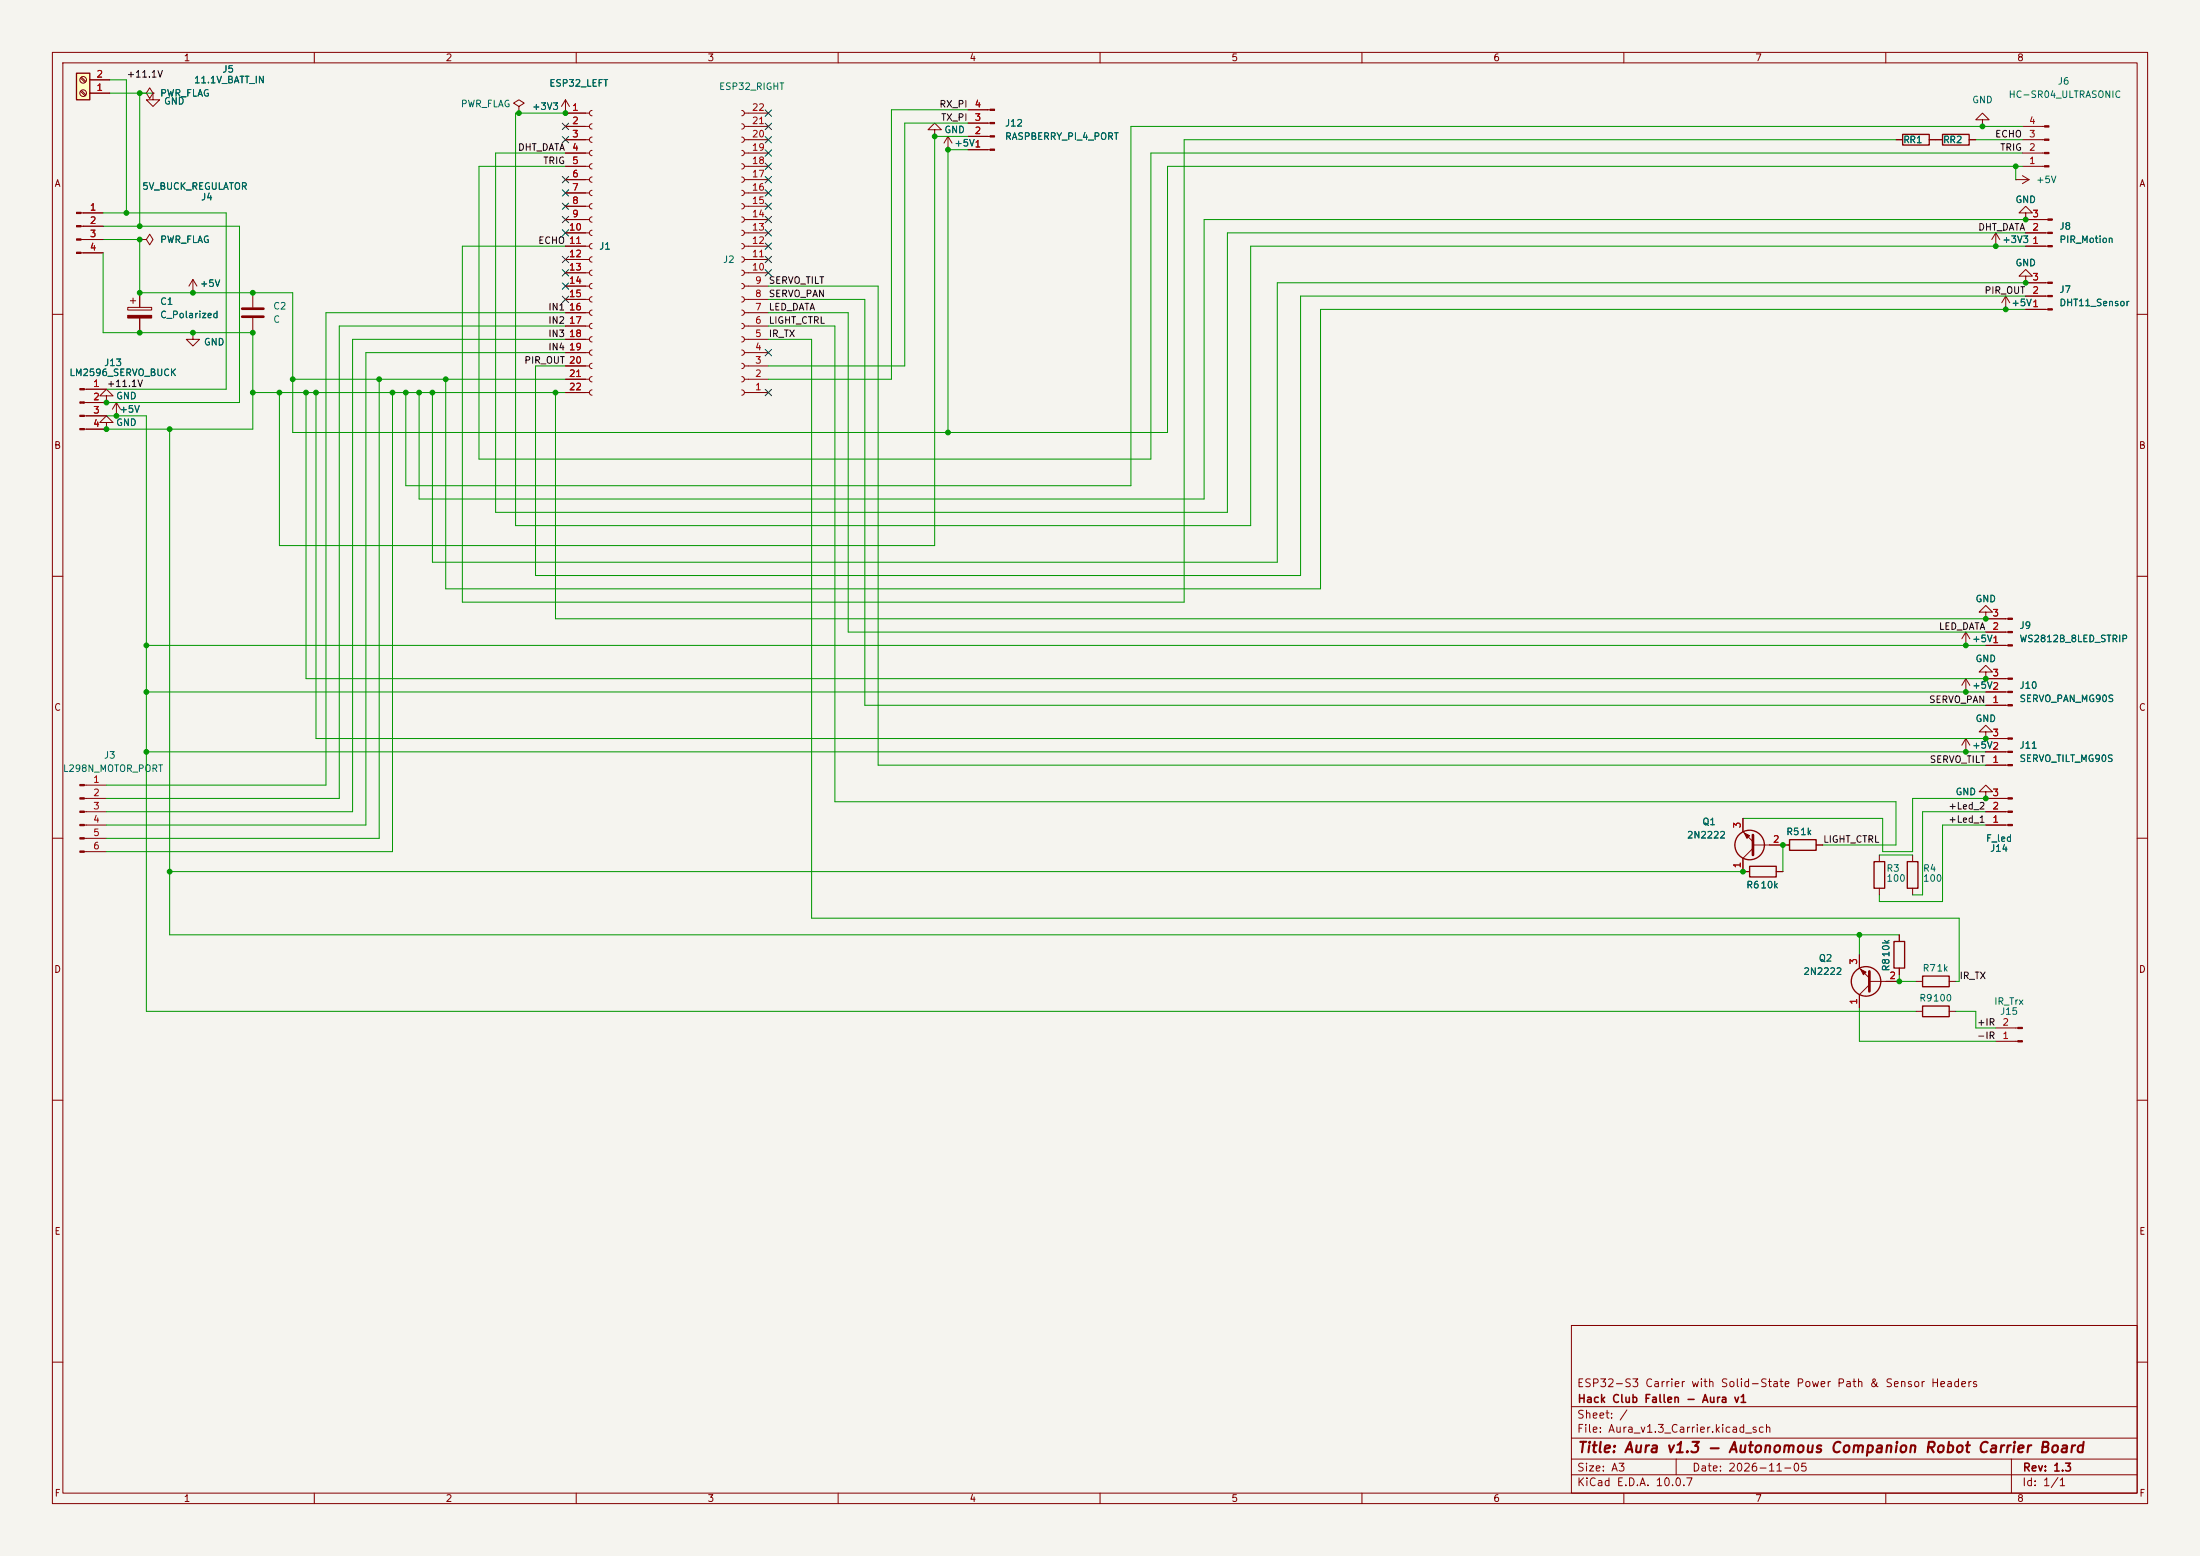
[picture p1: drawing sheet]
<svg xmlns="http://www.w3.org/2000/svg" width="420mm" height="297mm" viewBox="0 0 420 297" stroke-linecap="round" stroke-linejoin="round" font-family="sans-serif">
<path d="M0 0h420v297h-420z" fill="#f5f4ef" stroke="#f5f4ef" stroke-width=".19"/>
<g fill="none" stroke="#840000" stroke-width=".19">
<path d="M10 10h400v277h-400zM12 12h396v273h-396zM26.7 17.8h1.2l.7-1 .6 1-.6 1-.7-1M26.7 17.8h.1M29.2 17.8v1.3h1.3l-1.3 1.2-1.3-1.2h1.3M29.2 17.8h.1M60 10v2M107.9 19.1l-.7 1.2M107.9 19.1l.8 1.2M107.9 19.1v2.5M110 10v2M160 10v2"/>
<path d="M210 10v2M260 10v2M310 10v2M360 10v2M99.1 20.3l1-.6-1-.6-1.1 .6 1.1 .6v1.3M99.1 21.6h.1M107.9 21.6h.1M107.9 31.8h4.6M107.9 29.2h4.6M107.9 26.7h4.6M107.9 24.1h4.6M107.9 34.3h4.6"/>
<path d="M107.9 39.4h4.6M107.9 36.8h4.6M107.9 21.6h4.6M113 21.1l-.3 .1-.2 .4 .2 .3 .3 .2M113 23.6l-.3 .2-.2 .3 .2 .4 .3 .1M113 26.2l-.3 .1-.2 .4 .2 .3 .3 .2M113 28.7l-.3 .2-.2 .3 .2 .4 .3 .1M113 31.2l-.3 .2-.2 .4 .2 .3 .3 .2M113 33.8l-.3 .1-.2 .4 .2 .3 .3 .2M113 36.3l-.3 .2-.2 .3 .2 .4 .3 .1M113 38.9l-.3 .1-.2 .4 .2 .3 .3 .2M141.6 38.9l.4 .1 .1 .4-.1 .3-.4 .2"/>
<path d="M141.6 36.3l.4 .2 .1 .3-.1 .4-.4 .1M141.6 33.8l.4 .1 .1 .4-.1 .3-.4 .2M141.6 31.2l.4 .2 .1 .3-.1 .4-.4 .2M141.6 28.7l.4 .1 .1 .4-.1 .4-.4 .1M141.6 26.2l.4 .1 .1 .4-.1 .3-.4 .2M141.6 23.6l.4 .2 .1 .3-.1 .4-.4 .1M141.6 21.1l.4 .1 .1 .4-.1 .3-.4 .2M142.1 31.8h4.6M142.1 29.2h4.6M142.1 26.7h4.6M142.1 24.1h4.6M142.1 34.3h4.6"/>
<path d="M142.1 39.4h4.6M142.1 36.8h4.6M142.1 21.6h4.6M178.4 24.8h1.3l-1.3-1.3-1.2 1.3h1.2v1.2M178.4 26h.1M181 28.6h.1M181 26l-.8 1.3M181 26l.7 1.3M181 26v2.6M184.8 28.6h4.2M184.8 26h4.2M184.8 23.5h4.2"/>
<path d="M184.8 21h4.2M361.9 26.7h1.3M368.3 26.7h2.5M375.9 26.7h1.3M378.5 22.9h1.2l-1.2-1.3-1.3 1.3h1.3v1.2M378.5 24.1h.1M384.8 34.3h.1M384.8 34.3h2.5M386.1 31.8h4.2M386.1 29.2h4.2M386.1 26.7h4.2M386.1 24.1h4.2"/>
<path d="M386.1 33.5l1.2 .8M387.3 34.3l-1.2 .8M15.5 40.6h4.2M15.5 43.2h4.2M15.5 45.7h4.2M15.5 48.3h4.2M24.4 58.7h4.6v.5h-4.6zM24.9 57.4h1M25.4 56.9v1M26.7 45.7h1.2l.7-1 .6 1-.6 1-.7-1M26.7 45.7h.1M26.7 55.9v2.8"/>
<path d="M36.8 55.9h.1M36.8 53.3l-.7 1.3M36.8 53.3l.8 1.3M36.8 53.3v2.6M48.3 55.9v2.8M107.9 47h4.6M107.9 44.5h4.6M107.9 41.9h4.6M107.9 59.7h4.6M107.9 57.2h4.6M107.9 54.6h4.6M107.9 52.1h4.6"/>
<path d="M107.9 49.5h4.6M113 41.4l-.3 .2-.2 .3 .2 .4 .3 .1M113 43.9l-.3 .2-.2 .4 .2 .3 .3 .2M113 46.5l-.3 .1-.2 .4 .2 .3 .3 .2M113 49l-.3 .2-.2 .3 .2 .4 .3 .1M113 51.6l-.3 .1-.2 .4 .2 .3 .3 .2M113 54.1l-.3 .2-.2 .3 .2 .4 .3 .1M113 56.6l-.3 .2-.2 .4 .2 .3 .3 .2M113 59.2l-.3 .1-.2 .4 .2 .3 .3 .2M141.6 59.2l.4 .1 .1 .4-.1 .3-.4 .2M141.6 56.6l.4 .2 .1 .3-.1 .4-.4 .2M141.6 54.1l.4 .1 .1 .4-.1 .4-.4 .1"/>
<path d="M141.6 51.6l.4 .1 .1 .4-.1 .3-.4 .2M141.6 49l.4 .2 .1 .3-.1 .4-.4 .1M141.6 46.5l.4 .1 .1 .4-.1 .3-.4 .2M141.6 43.9l.4 .2 .1 .3-.1 .4-.4 .2M141.6 41.4l.4 .1 .1 .4-.1 .4-.4 .1M142.1 47h4.6M142.1 44.5h4.6M142.1 41.9h4.6M142.1 59.7h4.6M142.1 57.2h4.6M142.1 54.6h4.6M142.1 52.1h4.6"/>
<path d="M142.1 49.5h4.6M381 47h.1M381 44.5l.8 1.2M381 44.5l-.8 1.2M381 44.5v2.5M382.9 59.1h.1M382.9 56.5l-.8 1.3M382.9 56.5l.8 1.3M382.9 56.5v2.6M386.7 52.7h1.3l-1.3-1.3-1.3 1.3h1.3v1.3M386.7 54h.1M386.7 40.6h1.3l-1.3-1.2-1.3 1.2h1.3v1.3"/>
<path d="M386.7 41.9h.1M386.7 47h4.2M386.7 44.5h4.2M386.7 41.9h4.2M386.7 59.1h4.2M386.7 56.5h4.2M386.7 54h4.2M10 60h2M16.1 74.3h4.2M16.1 76.8h4.2M16.1 79.4h4.2M20.3 75.6h1.3l-1.3-1.3-1.3 1.3h1.3v1.2"/>
<path d="M20.3 76.8h.1M22.2 79.4h.1M22.2 76.8l-.7 1.3M22.2 76.8l.8 1.3M22.2 76.8v2.6M26.7 60.7v2.8M36.8 63.5v1.3h1.3l-1.3 1.2-1.2-1.2h1.2M36.8 63.5h.1M48.3 60.7v2.8M107.9 74.9h4.6M107.9 72.4h4.6M107.9 69.9h4.6"/>
<path d="M107.9 67.3h4.6M107.9 64.8h4.6M107.9 62.2h4.6M113 61.7l-.3 .2-.2 .3 .2 .4 .3 .1M113 64.3l-.3 .1-.2 .4 .2 .3 .3 .2M113 66.8l-.3 .2-.2 .3 .2 .4 .3 .1M113 69.3l-.3 .2-.2 .4 .2 .3 .3 .2M113 71.9l-.3 .1-.2 .4 .2 .3 .3 .2M113 74.4l-.3 .2-.2 .3 .2 .4 .3 .1M141.6 74.4l.4 .2 .1 .3-.1 .4-.4 .1M141.6 71.9l.4 .1 .1 .4-.1 .3-.4 .2M141.6 69.3l.4 .2 .1 .3-.1 .4-.4 .2"/>
<path d="M141.6 66.8l.4 .1 .1 .4-.1 .4-.4 .1M141.6 64.3l.4 .1 .1 .4-.1 .3-.4 .2M141.6 61.7l.4 .2 .1 .3-.1 .4-.4 .1M142.1 74.9h4.6M142.1 72.4h4.6M142.1 69.9h4.6M142.1 67.3h4.6M142.1 64.8h4.6M142.1 62.2h4.6M408 60h2M16.1 81.9h4.2M20.3 80.6h1.3l-1.3-1.2-1.3 1.2h1.3v1.3"/>
<path d="M20.3 81.9h.1M10 110h2M379.1 116.8h1.3l-1.3-1.2-1.3 1.2h1.3v1.3M379.1 118.1h.1M379.1 118.1h4.2M408 110h2M375.3 132.1h.1M375.3 123.2h.1M375.3 129.5l-.8 1.3M375.3 129.5l.7 1.3M375.3 120.7v2.5M375.3 129.5v2.6"/>
<path d="M375.3 120.7l-.8 1.2M375.3 120.7l.7 1.2M379.1 139.7h1.3l-1.3-1.3-1.3 1.3h1.3v1.3M379.1 128.3h1.3l-1.3-1.3-1.3 1.3h1.3v1.2M379.1 129.5h.1M379.1 134.6h4.2M379.1 132.1h4.2M379.1 129.5h4.2M379.1 123.2h4.2M379.1 120.7h4.2M10 160h2M16.1 149.9h4.2"/>
<path d="M16.1 152.4h4.2M16.1 154.9h4.2M16.1 157.5h4.2M332.7 156.2v2.6l1.9 1.9M375.3 143.5h.1M375.3 141v2.5M375.3 141l-.8 1.2M375.3 141l.7 1.2M379.1 151.1h1.3l-1.3-1.2-1.3 1.2h1.3v1.3M379.1 152.4h.1M379.1 141h.1M379.1 152.4h4.2"/>
<path d="M379.1 154.9h4.2M379.1 157.5h4.2M379.1 146.1h4.2M379.1 143.5h4.2M379.1 141h4.2M408 160h2M16.1 160h4.2M16.1 162.6h4.2M334.6 161.3h7M334.6 161.9l-1.9 1.9v2.6h1.3M339.1 166.4h1.3M346.7 161.3h1.3"/>
<path d="M358.8 163.2v1.3M358.8 169.5v1.3M362.6 178.4v1.3M365.1 163.2v1.3M365.1 169.5v1.3M355 182.2v2.6l1.9 1.9M356.9 187.3h5.7M356.9 188l-1.9 1.9v2.5M362.6 184.8v1.3M365.8 187.3h1.2M365.8 193h1.2M372.1 187.3h1.3"/>
<path d="M372.1 193h1.3M381 198.8h4.2M381 196.2h4.2M10 210h2M408 210h2M300 253h108v32h-108zM10 260h2M300 278.5h108M300 274.5h108M300 268.5h108M320 278.5v3M384 278.5v6.5"/>
<path d="M408 260h2M60 285v2M110 285v2M160 285v2M210 285v2M260 285v2M300 281.5h108M310 285v2M360 285v2"/>
</g>
<g fill="none" stroke="#840000" stroke-width=".25">
<path d="M363.2 25.7h5.1v2h-5.1zM370.8 25.7h5.1v2h-5.1zM334 165.4h5.1v2h-5.1zM341.6 160.3h5.1v2h-5.1zM357.8 164.5h2v5h-2zM361.6 179.7h2v5.1h-2zM364.1 164.5h2v5h-2zM367 186.3h5.1v2h-5.1zM367 192h5.1v2.1h-5.1z"/>
<circle cx="334" cy="161.3" r="2.82"/>
<circle cx="356.2" cy="187.3" r="2.82"/>
</g>
<g fill="#840000" stroke="#840000" stroke-width=".19">
<path d="M15.2 74.2h.9v.2h-.9z"/>
<path d="M15.2 76.7h.9v.3h-.9z"/>
<path d="M15.2 79.2h.9v.3h-.9z"/>
<path d="M15.2 81.8h.9v.2h-.9z"/>
<path d="M390.9 46.9h.9v.2h-.9z"/>
<path d="M390.9 44.3h.9v.3h-.9z"/>
<path d="M390.9 41.8h.9v.2h-.9z"/>
<path d="M385.2 198.6h.9v.3h-.9z"/>
<path d="M385.2 196.1h.9v.2h-.9z"/>
<path d="M390.9 58.9h.9v.3h-.9z"/>
<path d="M390.9 56.4h.9v.2h-.9z"/>
<path d="M390.9 53.8h.9v.3h-.9z"/>
<path d="M390.3 31.6h.9v.3h-.9z"/>
<path d="M390.3 29.1h.9v.2h-.9z"/>
<path d="M390.3 26.5h.9v.3h-.9z"/>
<path d="M390.3 24h.9v.3h-.9z"/>
<path d="M24.4 60.2h4.6v.5h-4.6z"/>
<path d="M15.2 149.7h.9v.3h-.9z"/>
<path d="M15.2 152.3h.9v.2h-.9z"/>
<path d="M15.2 154.8h.9v.3h-.9z"/>
<path d="M15.2 157.4h.9v.2h-.9z"/>
<path d="M15.2 159.9h.9v.2h-.9z"/>
<path d="M15.2 162.4h.9v.3h-.9z"/>
<path d="M383.3 157.4h.9v.2h-.9z"/>
<path d="M383.3 154.8h.9v.3h-.9z"/>
<path d="M383.3 152.3h.9v.2h-.9z"/>
<path d="M383.3 134.5h.9v.2h-.9z"/>
<path d="M383.3 132h.9v.2h-.9z"/>
<path d="M383.3 129.4h.9v.3h-.9z"/>
<path d="M383.3 145.9h.9v.3h-.9z"/>
<path d="M383.3 143.4h.9v.2h-.9z"/>
<path d="M383.3 140.8h.9v.3h-.9z"/>
<path d="M383.3 123.1h.9v.2h-.9z"/>
<path d="M383.3 120.5h.9v.3h-.9z"/>
<path d="M383.3 118h.9v.2h-.9z"/>
<path d="M189 28.4h.9v.3h-.9z"/>
<path d="M189 25.9h.9v.3h-.9z"/>
<path d="M189 23.4h.9v.2h-.9z"/>
<path d="M189 20.8h.9v.3h-.9z"/>
<path d="M355.2 185l1 .5-.5 .6z"/>
<path d="M333 159l1 .5-.5 .5z"/>
<path d="M14.6 40.5h.9v.3h-.9z"/>
<path d="M14.6 43.1h.9v.2h-.9z"/>
<path d="M14.6 45.6h.9v.2h-.9z"/>
<path d="M14.6 48.1h.9v.3h-.9z"/>
</g>
<path d="M46.2 58.9h4.1M46.2 60.5h4.1M334.6 159.4v3.8M356.9 185.4v3.8" fill="none" stroke="#840000" stroke-width=".51"/>
<path d="M14.6 14h2.5v5.1h-2.5z" fill="#ffffc2"/>
<path d="M14.6 14h2.5v5.1h-2.5z" fill="none" stroke="#840000" stroke-width=".25"/>
<g fill="none" stroke="#840000" stroke-width=".19">
<path d="M15.4 17.4l.8 .9M15.4 14.9l.8 .8M15.5 17.3l.9 .8M15.5 14.7l.9 .9M17.1 17.8h3.9M17.1 15.2h3.9M26.7 17.8h.1M29.2 17.8h.1M107.9 21.6h.1M107.9 21.6h3.9M107.9 24.1h3.9M107.9 26.7h3.9"/>
<path d="M107.9 29.2h3.9M107.9 31.8h3.9M107.9 34.3h3.9M107.9 36.8h3.9M107.9 39.4h3.9M178.4 26h.1M181 28.6h.1M184.8 28.6h3.8M184.8 26h3.8M184.8 23.5h3.8M184.8 21h3.8M361.9 26.7h1.3"/>
<path d="M368.3 26.7h2.5M375.9 26.7h1.3M15.9 40.6h3.8M15.9 43.2h3.8M15.9 45.7h3.8M15.9 48.3h3.8M26.7 45.7h.1M26.7 55.9v2.8M36.8 55.9h.1M107.9 41.9h3.9M107.9 44.5h3.9M107.9 47h3.9"/>
<path d="M107.9 49.5h3.9M107.9 52.1h3.9M107.9 54.6h3.9M107.9 57.2h3.9M107.9 59.7h3.9M381 47h.1M382.9 59.1h.1M386.7 54h.1M386.7 41.9h.1M386.7 41.9h3.8M386.7 44.5h3.8M386.7 47h3.8"/>
<path d="M386.7 59.1h3.8M386.7 56.5h3.8M386.7 54h3.8M16.5 74.3h3.8M16.5 76.8h3.8M16.5 79.4h3.8M20.3 76.8h.1M22.2 79.4h.1M26.7 60.7v2.8M36.8 63.5h.1M107.9 62.2h3.9M107.9 64.8h3.9"/>
<path d="M107.9 67.3h3.9M107.9 69.9h3.9M107.9 72.4h3.9M107.9 74.9h3.9M16.5 81.9h3.8M20.3 81.9h.1M379.1 118.1h.1M379.1 118.1h3.8M375.3 132.1h.1M375.3 123.2h.1M379.1 129.5h.1M379.1 134.6h3.8"/>
<path d="M379.1 132.1h3.8M379.1 129.5h3.8M379.1 123.2h3.8M379.1 120.7h3.8M332.7 156.2v2.6M375.3 143.5h.1M379.1 152.4h.1M379.1 141h.1M379.1 157.5h3.8M379.1 154.9h3.8M379.1 152.4h3.8M379.1 146.1h3.8"/>
<path d="M379.1 143.5h3.8M379.1 141h3.8M332.7 163.8v2.6h1.3M337.8 161.3h3.8M339.1 166.4h1.3M346.7 161.3h1.3M362.6 178.4v1.3M355 182.2v2.6M355 189.9v2.5M360 187.3h2.6M362.6 184.8v1.3"/>
<circle cx="15.9" cy="17.8" r=".63"/>
<circle cx="15.9" cy="15.2" r=".63"/>
</g>
<g fill="none" stroke="#009600" stroke-width=".19">
<path d="M21 15.2h3.1v25.4M21 17.8h8.2M26.7 17.8v25.4M107.9 29.2h-13.3v68.6h139.7v-53.3h152.4M107.9 21.6h-9.5v78.7h140.4v-53.3h147.9M184.8 26h-6.4v78.1h-125.1v-29.2M184.8 21h-14.6v51.4h-23.5M184.8 23.5h-12.1v46.4h-26M184.8 28.6h-3.8v54M361.9 26.7h-135.8v88.2h-137.8v-67.9h19.6M377.2 26.7h8.9M384.8 31.8v2.5"/>
<path d="M386.1 29.2h-166.4v58.4h-128.3v-55.8h16.5M386.1 31.8h-163.2v50.8h-167v-26.7h-29.2v-10.2h-7M386.1 24.1h-170.2v68.6h-138.4v-17.8M19.7 48.3v15.2h28.6v18.4h-28M19.7 40.6h23.5v33.7h-22.9M19.7 43.2h26v33.6h-25.4M107.9 59.7h-45.7v90.2h-41.9M146.7 59.7h15.2v61h217.2M146.7 57.2h18.4v77.4h214M146.7 54.6h20.9v91.5h211.5M386.7 54h-142.9v53.3h-161.3v-32.4M386.7 41.9h-156.8v53.4h-149.9v-20.4"/>
<path d="M386.7 59.1h-134.6v53.3h-167v-40M386.7 56.5h-138.4v53.4h-146.1v-40h5.7M20.3 79.4h7.6v113.6h337.9M48.3 74.9h59.6M55.9 72.4h52M58.4 74.9v54.6h320.7M60.3 74.9v66.1h318.8M72.4 72.4v87.6h-52.1M74.9 74.9v87.7h-54.6M106 74.9v43.2h273.1M107.9 62.2h-43.1v90.2h-44.5M107.9 64.8h-40.6v90.1h-47"/>
<path d="M107.9 67.3h-38.1v90.2h-49.5M146.7 64.8h8.2v110.5h219.1v12h-.6M146.7 62.2h12.7v90.8h202.5v8.3h-13.9M32.4 81.9v96.5h330.2M27.9 132.1h351.2M27.9 123.2h351.2M27.9 143.5h351.2M379.1 152.4h-14v10.2h-5.7v-6.4h-26.7M379.1 154.9h-12.1v15.9h-1.9M379.1 157.5h-8.3v14.6h-12v-1.3M32.4 166.4h300.3M340.4 161.3v5.1"/>
<path d="M355 178.4v3.8M358.8 163.2h6.3M355 192.4v6.4h26M362.6 186.1v1.2h3.2M373.4 193h3.8v3.2h3.8"/>
</g>
<g fill="none" stroke="#000084" stroke-width=".19">
<path d="M107.3 33.7l1.3 1.2M107.3 26.1l1.3 1.2M107.3 23.5l1.3 1.2M107.3 38.8l1.3 1.2M107.3 36.2l1.3 1.2M108.6 33.7l-1.3 1.2M108.6 26.1l-1.3 1.2M108.6 23.5l-1.3 1.2M108.6 38.8l-1.3 1.2M108.6 36.2l-1.3 1.2M146.1 21l1.2 1.2M146.1 23.5l1.2 1.2"/>
<path d="M146.1 26.1l1.2 1.2M146.1 38.8l1.2 1.2M146.1 36.2l1.2 1.2M146.1 33.7l1.2 1.2M146.1 28.6l1.2 1.2M146.1 31.1l1.2 1.3M147.3 21l-1.2 1.2M147.3 23.5l-1.2 1.2M147.3 26.1l-1.2 1.2M147.3 38.8l-1.2 1.2M147.3 36.2l-1.2 1.2M147.3 33.7l-1.2 1.2"/>
<path d="M147.3 28.6l-1.2 1.2M147.3 31.1l-1.2 1.3M107.3 56.5l1.3 1.3M107.3 54l1.3 1.2M107.3 48.9l1.3 1.2M107.3 43.8l1.3 1.3M107.3 51.5l1.3 1.2M107.3 41.3l1.3 1.2M108.6 56.5l-1.3 1.3M108.6 54l-1.3 1.2M108.6 48.9l-1.3 1.2M108.6 43.8l-1.3 1.3"/>
<path d="M108.6 51.5l-1.3 1.2M108.6 41.3l-1.3 1.2M146.1 48.9l1.2 1.2M146.1 43.8l1.2 1.3M146.1 46.4l1.2 1.2M146.1 41.3l1.2 1.2M146.1 51.5l1.2 1.2M147.3 48.9l-1.2 1.2M147.3 43.8l-1.2 1.3M147.3 46.4l-1.2 1.2M147.3 41.3l-1.2 1.2M147.3 51.5l-1.2 1.2"/>
<path d="M146.1 74.3l1.2 1.2M146.1 66.7l1.2 1.2M147.3 74.3l-1.2 1.2M147.3 66.7l-1.2 1.2"/>
</g>
<g fill="#009600" stroke="#009600" stroke-width=".19">
<circle cx="53.3" cy="74.9" r=".46"/>
<circle cx="55.9" cy="72.4" r=".46"/>
<circle cx="82.5" cy="74.9" r=".46"/>
<circle cx="178.4" cy="26" r=".46"/>
<circle cx="26.7" cy="17.8" r=".46"/>
<circle cx="48.3" cy="63.5" r=".46"/>
<circle cx="48.3" cy="74.9" r=".46"/>
<circle cx="48.3" cy="55.9" r=".46"/>
<circle cx="26.7" cy="43.2" r=".46"/>
<circle cx="24.1" cy="40.6" r=".46"/>
<circle cx="26.7" cy="45.7" r=".46"/>
<circle cx="22.2" cy="79.4" r=".46"/>
<circle cx="20.3" cy="81.9" r=".46"/>
<circle cx="20.3" cy="76.8" r=".46"/>
<circle cx="80" cy="74.9" r=".46"/>
<circle cx="77.5" cy="74.9" r=".46"/>
<circle cx="74.9" cy="74.9" r=".46"/>
<circle cx="72.4" cy="72.4" r=".46"/>
<circle cx="26.7" cy="63.5" r=".46"/>
<circle cx="26.7" cy="55.9" r=".46"/>
<circle cx="36.8" cy="55.9" r=".46"/>
<circle cx="32.4" cy="81.9" r=".46"/>
<circle cx="36.8" cy="63.5" r=".46"/>
<circle cx="60.3" cy="74.9" r=".46"/>
<circle cx="58.4" cy="74.9" r=".46"/>
<circle cx="106" cy="74.9" r=".46"/>
<circle cx="99.1" cy="21.6" r=".46"/>
<circle cx="107.9" cy="21.6" r=".46"/>
<circle cx="85.1" cy="72.4" r=".46"/>
<circle cx="27.9" cy="123.2" r=".46"/>
<circle cx="27.9" cy="132.1" r=".46"/>
<circle cx="32.4" cy="166.4" r=".46"/>
<circle cx="27.9" cy="143.5" r=".46"/>
<circle cx="382.9" cy="59.1" r=".46"/>
<circle cx="386.7" cy="54" r=".46"/>
<circle cx="378.5" cy="24.1" r=".46"/>
<circle cx="384.8" cy="31.8" r=".46"/>
<circle cx="381" cy="47" r=".46"/>
<circle cx="386.7" cy="41.9" r=".46"/>
<circle cx="379.1" cy="129.5" r=".46"/>
<circle cx="375.3" cy="123.2" r=".46"/>
<circle cx="340.4" cy="161.3" r=".46"/>
<circle cx="379.1" cy="152.4" r=".46"/>
<circle cx="379.1" cy="141" r=".46"/>
<circle cx="375.3" cy="132.1" r=".46"/>
<circle cx="375.3" cy="143.5" r=".46"/>
<circle cx="181" cy="28.6" r=".46"/>
<circle cx="181" cy="82.6" r=".46"/>
<circle cx="379.1" cy="118.1" r=".46"/>
<circle cx="332.7" cy="166.4" r=".46"/>
<circle cx="362.6" cy="187.3" r=".46"/>
<circle cx="355" cy="178.4" r=".46"/>
</g>
<text font-size="2" fill="#840000" x="301" y="277.8">Title: Aura v1.3 - Autonomous Companion Robot Carrier Board</text>
<g font-size="1.5" fill="#840000">
<text x="300.9" y="265.1">ESP32-S3 Carrier with Solid-State Power Path &amp; Sensor Headers</text>
<text x="301" y="268.1">Hack Club Fallen - Aura v1</text>
<text x="300.9" y="273.8">File: Aura_v1.3_Carrier.kicad_sch</text>
<text x="300.9" y="271.1">Sheet: /</text>
<text x="300.9" y="281.2">Size: A3</text>
<text x="322.9" y="281.2">Date: 2026-11-05</text>
<text x="386" y="281.2">Rev: 1.3</text>
<text x="300.9" y="284">KiCad E.D.A. 10.0.7</text>
<text x="385.9" y="284">Id: 1/1</text>
</g>
<g font-size="1.3" fill="#840000">
<text x="35" y="12">1</text>
<text x="85" y="12">2</text>
<text x="135" y="12">3</text>
<text x="185" y="12">4</text>
<text x="235" y="12">5</text>
<text x="285" y="12">6</text>
<text x="335" y="12">7</text>
<text x="385" y="12">8</text>
<text x="10.3" y="36">A</text>
<text x="408.3" y="36">A</text>
<text x="10.2" y="86">B</text>
<text x="408.2" y="86">B</text>
<text x="10.2" y="136">C</text>
<text x="408.2" y="136">C</text>
<text x="10.2" y="186">D</text>
<text x="408.2" y="186">D</text>
<text x="10.3" y="236">E</text>
<text x="408.3" y="236">E</text>
<text x="10.3" y="286">F</text>
<text x="35" y="287">1</text>
<text x="85" y="287">2</text>
<text x="135" y="287">3</text>
<text x="185" y="287">4</text>
<text x="235" y="287">5</text>
<text x="285" y="287">6</text>
<text x="335" y="287">7</text>
<text x="385" y="287">8</text>
<text x="408.3" y="286">F</text>
</g>
<g font-size="1.3" fill="#a90000">
<text x="18.3" y="17.6">1</text>
<text x="18.3" y="15.1">2</text>
<text x="109.1" y="21.5">1</text>
<text x="109.1" y="24">2</text>
<text x="143.4" y="24">21</text>
<text x="143.4" y="21.5">22</text>
<text x="186" y="23.4">3</text>
<text x="186" y="20.8">4</text>
<text x="387.3" y="24">4</text>
<text x="109.1" y="26.5">3</text>
<text x="109.1" y="29.1">4</text>
<text x="143.4" y="29.1">19</text>
<text x="143.4" y="26.5">20</text>
<text x="186" y="25.9">2</text>
<text x="387.3" y="29.1">2</text>
<text x="387.3" y="26.5">3</text>
<text x="109.1" y="31.6">5</text>
<text x="109.1" y="34.2">6</text>
<text x="143.4" y="34.2">17</text>
<text x="143.4" y="31.6">18</text>
<text x="387.3" y="31.6">1</text>
<text x="17" y="40.5">1</text>
<text x="109.1" y="36.7">7</text>
<text x="109.1" y="39.2">8</text>
<text x="109.1" y="41.8">9</text>
<text x="143.4" y="41.8">14</text>
<text x="143.4" y="39.2">15</text>
<text x="143.4" y="36.7">16</text>
<text x="387.9" y="41.8">3</text>
<text x="17" y="43">2</text>
<text x="17" y="45.6">3</text>
<text x="108.5" y="44.3">10</text>
<text x="108.5" y="46.9">11</text>
<text x="143.4" y="46.9">12</text>
<text x="143.4" y="44.3">13</text>
<text x="387.9" y="46.9">1</text>
<text x="387.9" y="44.3">2</text>
<text x="17" y="48.1">4</text>
<text x="108.5" y="49.4">12</text>
<text x="108.5" y="51.9">13</text>
<text x="143.4" y="51.9">10</text>
<text x="143.4" y="49.4">11</text>
<text x="387.9" y="53.8">3</text>
<text x="108.5" y="54.5">14</text>
<text x="108.5" y="57">15</text>
<text x="108.5" y="59.6">16</text>
<text x="144" y="59.6">7</text>
<text x="144" y="57">8</text>
<text x="144" y="54.5">9</text>
<text x="387.9" y="56.4">2</text>
<text x="108.5" y="62.1">17</text>
<text x="108.5" y="64.6">18</text>
<text x="144" y="64.6">5</text>
<text x="144" y="62.1">6</text>
<text x="108.5" y="67.2">19</text>
<text x="108.5" y="69.7">20</text>
<text x="144" y="69.7">3</text>
<text x="144" y="67.2">4</text>
<text x="17.7" y="74.2">1</text>
<text x="17.7" y="76.7">2</text>
<text x="108.5" y="72.3">21</text>
<text x="108.5" y="74.8">22</text>
<text x="144" y="74.8">1</text>
<text x="144" y="72.3">2</text>
<text x="17.7" y="79.2">3</text>
<text x="17.7" y="81.8">4</text>
<text x="380.3" y="118">3</text>
<text x="380.3" y="120.5">2</text>
<text x="380.3" y="129.4">3</text>
<text x="380.3" y="134.5">1</text>
<text x="380.3" y="140.8">3</text>
<text x="17.7" y="149.7">1</text>
<text x="380.3" y="145.9">1</text>
<text x="17.7" y="152.3">2</text>
<text x="17.7" y="154.8">3</text>
<text x="380.3" y="154.8">2</text>
<text x="380.3" y="152.3">3</text>
<text x="17.7" y="157.3">4</text>
<text x="17.7" y="159.9">5</text>
<text x="332.6" y="158.2" transform="rotate(-90 332.6 158.2)">3</text>
<text x="338.4" y="161.2">2</text>
<text x="380.3" y="157.3">1</text>
<text x="17.7" y="162.4">6</text>
<text x="332.6" y="165.8" transform="rotate(-90 332.6 165.8)">1</text>
<text x="354.8" y="184.2" transform="rotate(-90 354.8 184.2)">3</text>
<text x="354.8" y="191.9" transform="rotate(-90 354.8 191.9)">1</text>
<text x="360.6" y="187.2">2</text>
<text x="382.2" y="196.1">2</text>
<text x="382.2" y="198.6">1</text>
</g>
<g font-size="1.3" fill="#0f0f0f">
<text x="24.1" y="15.1">+11.1V</text>
<text x="179.2" y="20.8">RX_PI</text>
<text x="179.5" y="23.4">TX_PI</text>
<text x="98.8" y="29.1">DHT_DATA</text>
<text x="380.8" y="26.5">ECHO</text>
<text x="381.7" y="29.1">TRIG</text>
<text x="103.6" y="31.6">TRIG</text>
<text x="102.6" y="46.9">ECHO 11</text>
<text x="377.5" y="44.3">DHT_DATA</text>
<text x="104.6" y="59.6">IN1</text>
<text x="146.7" y="59.6">LED_DATA</text>
<text x="146.7" y="54.5">SERVO_TILT</text>
<text x="146.7" y="57">SERVO_PAN</text>
<text x="378.7" y="56.4">PIR_OUT</text>
<text x="104.6" y="64.6">IN3</text>
<text x="104.6" y="62.1">IN2</text>
<text x="146.7" y="64.6">IR_TX</text>
<text x="146.7" y="62.1">LIGHT_CTRL</text>
<text x="100" y="69.7">PIR_OUT 20</text>
<text x="104.6" y="67.2">IN4</text>
<text x="20.3" y="74.2">+11.1V</text>
<text x="370" y="120.5">LED_DATA</text>
<text x="368.2" y="134.5">SERVO_PAN</text>
<text x="368.3" y="145.9">SERVO_TILT</text>
<text x="371.9" y="154.8">+Led_2</text>
<text x="348" y="161.2">LIGHT_CTRL</text>
<text x="371.9" y="157.4">+Led_1</text>
<text x="374" y="187.2">IR_TX</text>
<text x="377.3" y="196.1">+IR</text>
<text x="377.3" y="198.6">-IR</text>
</g>
<g font-size="1.3" fill="#006464">
<text x="36.9" y="16.2">11.1V_BATT_IN</text>
<text x="42.3" y="14.2">J5</text>
<text x="104.8" y="16.8">ESP32_LEFT</text>
<text x="137.2" y="17.5">ESP32_RIGHT</text>
<text x="392.7" y="16.5">J6</text>
<text x="30.5" y="18.7">PWR_FLAG</text>
<text x="31.2" y="20.3">GND</text>
<text x="87.9" y="20.8">PWR_FLAG</text>
<text x="101.5" y="21.3">+3V3</text>
<text x="376.4" y="20">GND</text>
<text x="383.3" y="19">HC-SR04_ULTRASONIC</text>
<text x="180.2" y="25.7">GND</text>
<text x="182.1" y="28.3">+5V1</text>
<text x="191.8" y="24.5">J12</text>
<text x="191.8" y="27">RASPBERRY_PI_4_PORT</text>
<text x="363.2" y="27.6">RR1</text>
<text x="370.8" y="27.6">RR2</text>
<text x="388.6" y="35.3">+5V</text>
<text x="27" y="36.5">5V_BUCK_REGULATOR</text>
<text x="38.3" y="38.6">J4</text>
<text x="384.7" y="39.1">GND</text>
<text x="30.5" y="46.7">PWR_FLAG</text>
<text x="114.3" y="48">J1</text>
<text x="382.1" y="46.7">+3V3</text>
<text x="393" y="44.1">J8</text>
<text x="393" y="46.7">PIR_Motion</text>
<text x="137.9" y="50.5">J2</text>
<text x="384.7" y="51.1">GND</text>
<text x="30.5" y="58.5">C1</text>
<text x="38.1" y="55.1">+5V</text>
<text x="52.1" y="59.4">C2</text>
<text x="383.9" y="58.7">+5V1</text>
<text x="393" y="56.2">J7</text>
<text x="393" y="58.7">DHT11_Sensor</text>
<text x="30.5" y="61">C_Polarized</text>
<text x="52.1" y="61.9">C</text>
<text x="19.8" y="70.2">J13</text>
<text x="38.8" y="66.2">GND</text>
<text x="13.1" y="72.1">LM2596_SERVO_BUCK</text>
<text x="22.1" y="76.5">GND</text>
<text x="22.1" y="81.6">GND</text>
<text x="22.7" y="79.1">+5V</text>
<text x="377" y="115.3">GND</text>
<text x="376.4" y="122.9">+5V1</text>
<text x="385.4" y="120.3">J9</text>
<text x="385.4" y="122.9">WS2812B_8LED_STRIP</text>
<text x="376.4" y="131.8">+5V2</text>
<text x="377" y="126.7">GND</text>
<text x="385.4" y="131.8">J10</text>
<text x="385.4" y="134.3">SERVO_PAN_MG90S</text>
<text x="376.4" y="143.2">+5V2</text>
<text x="377" y="138.1">GND</text>
<text x="385.4" y="143.2">J11</text>
<text x="11.9" y="147.6">L298N_MOTOR_PORT</text>
<text x="19.7" y="145.1">J3</text>
<text x="385.4" y="145.7">SERVO_TILT_MG90S</text>
<text x="373.2" y="152.1">GND</text>
<text x="321.9" y="160.3">2N2222</text>
<text x="324.9" y="157.8">Q1</text>
<text x="340.9" y="159.7">R51k</text>
<text x="379" y="161">F_led</text>
<text x="360" y="166.7">R3</text>
<text x="367" y="166.7">R4</text>
<text x="379.8" y="162.9">J14</text>
<text x="333.3" y="169.9">R610k</text>
<text x="360" y="168.6">100</text>
<text x="367" y="168.6">100</text>
<text x="347.1" y="183.8">Q2</text>
<text x="361" y="185.5" transform="rotate(-90 361 185.5)">R810k</text>
<text x="366.9" y="185.7">R71k</text>
<text x="344.2" y="186.4">2N2222</text>
<text x="366.3" y="191.5">R9100</text>
<text x="380.6" y="192.1">IR_Trx</text>
<text x="381.7" y="194">J15</text>
</g>
</svg>
